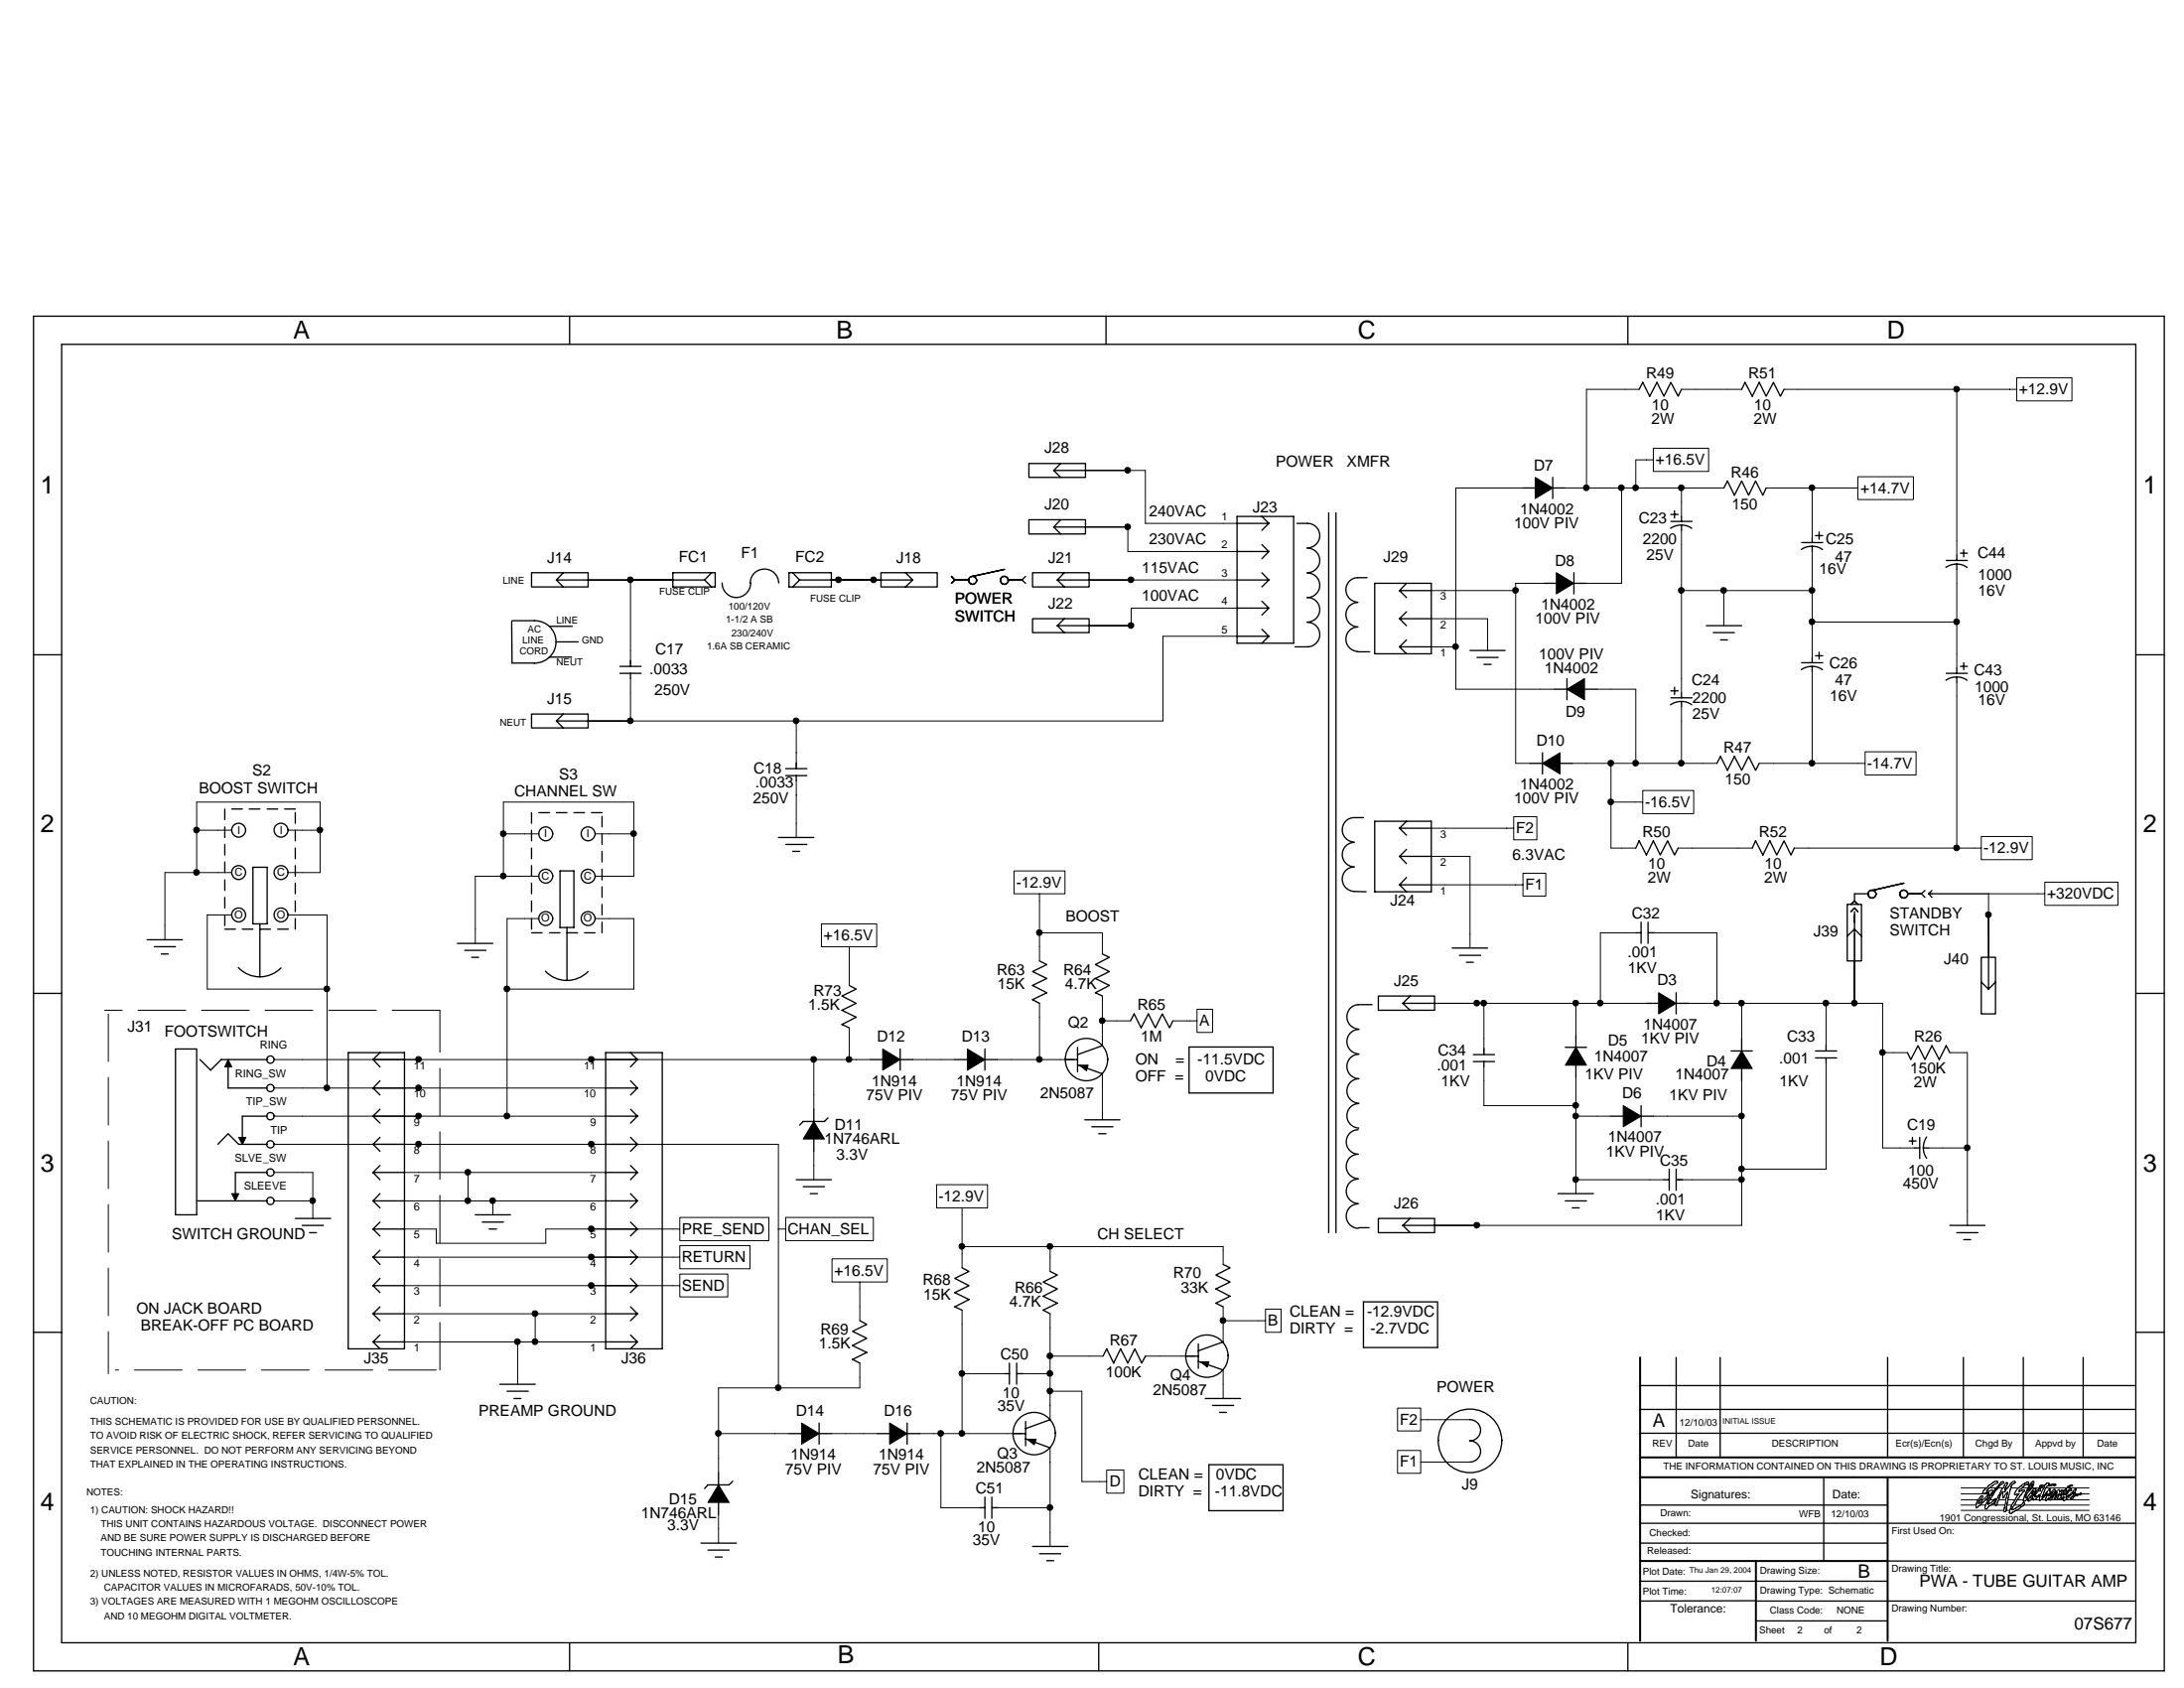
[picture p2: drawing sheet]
<svg xmlns="http://www.w3.org/2000/svg" width="279mm" height="216mm" viewBox="0 0 279 216" stroke-linecap="round" stroke-linejoin="round" font-family="sans-serif">
<g fill="none" stroke="#000" stroke-width=".13">
<path d="M209.7 49.8h-6.7v12.6M211.5 58.8h-2.2v3.6M211.5 57.3h7.1v3h-7.1zM215.1 49.8h7.7M228.2 49.8h29.8M250.3 49.8v21.2M258 48.3h7.1v3h-7.1zM75.2 74.2h10.9M80.7 74.2v10.8M106.4 74.2h6.3M138.9 67.4h5.4v3.1h14M138.9 60.2h7.6v6.7h11.8"/>
<path d="M139.3 74.2h19M158.3 77.8h-13.6v2.2h-5.4M183.1 79.1h7.2v4.1M183.1 75.5h10.8M194.8 62.4h-8.6v25.8h12.7M197.5 74.6h-3.6v23h1.8M200.3 62.4h20.2M207.4 62.4v12.2h-4.4M215.1 62.4v3.7M215.1 67.8v20.8M215.1 75.5h16.7M220.5 75.5v4.5"/>
<path d="M225.9 62.4h11.8M231.8 62.4v6.4M231.8 70.5v13.6M231.8 79.6h18.5M237.7 61h7.1v2.9h-7.1zM250.3 72.8v12.6M80.7 86.8v5.4M101.9 92.2v5.9M101.9 99.9v7.2M158.3 81.4h-9.5v10.8h-73.6M183.1 82.7h3.1M201.1 97.6h18.5"/>
<path d="M204.3 88.2h5v9.4M206.1 97.6v10.9h3.2M215.1 90.4v7.2M225.1 97.6h13.5M231.8 85.9v11.7M238.6 96.2h6.5v2.9h-6.5zM250.3 87.3v21.2M25.2 111.6v-9h15.8v9h-4.1M25.2 106.2h4.4M29.6 111.6h-8.5v8.6M29.6 117h-3.1v9.5h15.3M36.9 117h4.9v22.2"/>
<path d="M36.9 106.2h4.1M64.4 112.1v-9.5h16.7v9.5h-5M64.4 106.7h4.5M68.9 117.5h-4v25.3M68.9 112.1h-8.1v8.6M76.1 117.5h5v9h-16.2M76.1 106.7h5M105.1 118.2h7.1v2.9h-7.1zM129.7 111.4h6.5v2.9h-6.5zM133 114.3v8.6M133 119.3h8v2.7M183.1 109.5h5v11.8"/>
<path d="M183.1 113.2h11.7M183.1 105.9h10.5M193.6 104.5h3v2.9h-3zM194.8 111.7h3v2.9h-3zM206.1 102.6h4.1M209.3 119.3h-4.6v9M210.2 101.1h6.5v3h-6.5zM211 119.3h8.6v9M214.7 108.5h9.5M229.5 108.5h24M237.3 119.3v9M253.5 107h6.5v3h-6.5z"/>
<path d="M261.6 112.8h9.3v3h-9.3zM261.6 114.3h-7.2v8.1M35.1 139.2h42.4M35.1 135.5h76.3M104.1 135.5v6.4M108.6 121.1v4.9M108.6 131.5v4M116.8 135.5h5.3M127.6 135.5h9.8M133 128.3v7.2M141 127.4v3.2h3.6M141 130.6v3.1"/>
<path d="M141 137.3v5.9M150 130.6h3.1M153.1 129.1h2v3h-2zM183.5 128.3h27.1M189.8 128.3v6.3M189.8 136.5v4.9h11.8M201.6 128.3v4.1M201.6 137.8v14.9M216 128.3h24.8v18.5h4.1M222.8 128.3v4.5M222.8 138.2v18.5h-39.3M233.6 128.3v5.9"/>
<path d="M233.6 136v13.5h-10.8M240.8 134.6h3.2M249.4 134.6h2.3v22.1M35.1 153.6h4.9M35.1 150h4.9v5.8M35.1 142.8h42.4M35.1 146.4h64.5v31.1M51.7 153.6h25.8M51.7 150h25.8M51.7 157.2h4.1v1.8h14v-1.8h17.2M59.9 150v3.6M63 153.6v1.8"/>
<path d="M87 159.3h8.9v3h-8.9zM87 155.7h11.4v3h-11.4zM99.6 157.2h.9M100.5 155.7h11.2v3h-11.2zM104.1 147.2v3.7M119.8 151.5h6.5v3h-6.5zM123.1 154.5v7.7M123.1 159.4h33.4v2.3M134.3 159.4v3.2M201.6 142.8h4.5M201.6 150.9h11.3M211.5 142.8h11.3"/>
<path d="M214.7 150.9h8.1M246.7 146.8h5M51.7 171.6h25.8M51.7 168h25.8M51.7 164.4h35.3M51.7 160.8h35.3M66.2 171.6v5.5M68.5 168v3.6M87 163h6.1v2.9h-6.1zM106.4 161h7.1v3h-7.1zM110 164v4.9M110 174.3v3.2h-18.1v10.9"/>
<path d="M123.1 167.6v15.8M123.1 175.7h5.4M130.3 175.7h4M134.3 177.9h4.1v11.6h3.2M134.3 168v13.6M134.3 173.5h6.8M146.5 173.5h6.3M156.5 167.1v4.5M156.5 175.2v3.7M156.5 168.9h5.4M161.9 167.4h2v3h-2zM91.9 183.4h9"/>
<path d="M91.9 193.7v3.7M106.4 183.4h5.8M117.7 183.4h13M120.4 183.4v9.4h4.9M127.1 192.8h7.2M134.3 185.2v12.6M141.6 188h2.2v3h-2.2zM178.8 185.5h3v2.9h-3zM178.8 180.1h3v2.9h-3zM181.8 187h6.3M181.8 181.6h6.3M250.9 190.3h3.3"/>
<path d="M250.9 191.8h2.2M250.9 192.5h1.9M250.9 191.1h3.5M250.9 193.2h5.4M253.1 191.8l-.2 .4-.1 .6h.1l.4-.3M253.3 192.5h.7M253.4 191.8h.3M254 192.5l-.1 .4 .2 .2 .6-.6M254 191.8h.4M254.4 191.1l.1-.2-.8 .1a1.1 1.1 0 0 1 .6-.8l.5-.4a.64 .64 0 0 1 .7-.3v.2a2.66 2.66 0 0 0-1.4 1.1l.7-.2h.1v.3l-.4 .3-.3 .5-.9 .8M254.4 191.1l-1.3 1.2 .2-.3 .3-.4v-.3l-.2 .1-.3 .4M254.5 190.3h.9"/>
<path d="M254.6 191.8h.5M254.7 192.5h.5M255.3 191.8l-.2 .5-.4 .2M255.3 191.8h.1M255.4 190.3l-.8 1.1-.6 1.1M255.4 190.3l.4-.5a.35 .35 0 0 1 .5-.2l-.7 .7M255.5 192.5h1M255.6 190.3l-.4 .4-.8 1.3-.1 .5 1-.8v.1M255.6 190.3h.7M255.7 191.8h.9M256.6 190.3l.2-.5v-.2l-.3 .2-1.1 2.1a.55 .55 0 0 0-.1 .7l.2-.1v-.4l.6-1.2 .2-.1v.8l.1-.1 .2-.4 .3-.2-.5 1.9a.35 .35 0 0 0 .1 .6l.2-.3v-.6M256.6 190.3l-.2 .6 .8-1.1a.56 .56 0 0 1 .6-.3v.1a1.69 1.69 0 0 0-.7 1.4l-.4 1.5"/>
<path d="M256.6 190.3h.2M256.7 193.2h.4M256.7 192.5h.7M256.9 191.8h.9M257.2 190.3h1M257.7 192.5l-.3 .5v.1l1.1-.6M257.7 192.5h.8M258 193.2h9.3M258.1 191.8l.9-1.2h-.2l-.6 .2 .5-.5a.83 .83 0 0 1 .7-.4l.1-.4-.8 .4-.7 .6-.3 .6h.3l.3-.1v.1l-.3 .3-.1 .3a4.1 4.1 0 0 0-.8 1.8l.2 .1 1.6-1.1M258.1 191.8l-.4 .7M258.1 191.8h.7M258.2 191.1h.1"/>
<path d="M258.5 192.5l.3-.3 .2 .1-.1 .2M258.7 190.3h.7M258.9 192.5h8.4M259.3 191.8h.1M259.4 191.8l.1 .2 .3-.2M259.8 191.8l.3-.2v.2h.2M259.8 191.8h.3M259.9 189.8h.2l-.3 .5-.4 .4 .1-.3zM259.9 190.3h1.6M260.1 190.8l.1-.1-.3 .4zM260.3 191.8l.7-.6-.1 .6M260.3 191.8h.6"/>
<path d="M261.1 191.8h.6M261.5 190.3l-.4 .7-.4 .3-.4 .2 .1-.3 .3-.5h.3v-.2l-.4 .1-.4 .7-.5 .4v-.2l.2-.2a1.21 1.21 0 0 0 .5-.9 .57 .57 0 0 0-.5 .4l-.7 .8-.1-.1 .1-.4 .9-1 .1-.6h-.2a4.7 4.7 0 0 0-1.1 2.1v.4h.2l.4-.4-.1 .2M261.5 190.3l.1-.1-.1-.1-.4 .1-.2-.1 .1-.1h.3a.66 .66 0 0 0 .6-.3h.2v.2l.9-.1v.2h-.1h-.2h-.8l-.2 .4-.5 1.1 .3-.3 .7-.8 .1 .5-.2 .5 .6-.9h.2l.1 .3 .4-.3 .1 .1v.3l.3-.3h.1l-.3 .7a.76 .76 0 0 0 .4-.6l.3-.2h.1l-.5 .8 .3-.2 .2-.3a.43 .43 0 0 1 .6-.3v.2a.74 .74 0 0 0-.7 .7v.1M261.7 190.3h5.6M261.9 191.8h.3M262.4 191.8h1.6M262.7 190.8h.1v.1l-.4 .8a1.02 1.02 0 0 1 .3-.9zM263.5 191.1h.1M264.3 191.5h.1M264.3 191.8h3M264.5 190.2l.2-.2h.4l-.6 .3zM265.4 191.1l.9-.1v.1l-.6 .2a.51 .51 0 0 0-.5 .4l-.2 .1-.2-.2a.8 .8 0 0 0 .5-.8l-.8 .9-.4 .3-.1-.1v-.5l-.3 .3 .1-.3-.2 .2-.4 .2v-.3l.3-.5a1.05 1.05 0 0 0-.6 .8h-.1v-.1l.4-.8-.3 .1-.5 .9h-.2l-.1-.3-.4 .4v-.4l.3-.5-.1-.1-.8 .8-.2 .2v-.2"/>
<path d="M265.4 191.1l.2-.6-.1-.1-.4 .5-.8 .6M265.4 191.1v.1l.6-.1M266.3 191.1h1"/>
</g>
<g fill="none" stroke="#000" stroke-width=".17">
<path d="M4.3 40.4h272.6v173.3h-272.6zM7.9 44h265.3v166.1h-265.3zM72.9 40.4v3.6M131.6 59.3h7.3v1.8h-7.3zM135.7 59.3l-.9 .9M141.5 40.4v3.6M208.3 40.4v3.6M209.7 49.8l.5-.9 .8 1.8 1-1.8 .9 1.8 .9-1.8 .9 1.8 .4-.9M222.8 49.8l.4-.9 1 1.8 .9-1.8 .8 1.8 1-1.8 .9 1.8 .4-.9M65.5 79.4h2.9a2.71 2.71 0 0 1 2.7 2.7 2.71 2.71 0 0 1-2.7 2.7h-2.9v-5.3M68 73.3h7.2v1.8h-7.2zM71.2 74.2h4"/>
<path d="M71.2 74.2l.9 .9M72.1 73.3l-.9 .9M86.1 74.2h4M86.1 73.3h5.4v1.8h-5.4zM90.1 74.2l.9 .9M91 73.3l-.9 .9M92.4 74.6a1.82 1.82 0 0 0 1.8 1.8 1.82 1.82 0 0 0 1.8-1.8M96 74.6a1.82 1.82 0 0 1 1.8-1.8 1.82 1.82 0 0 1 1.8 1.8M100.9 73.3h5.5v1.8h-5.5zM101.4 73.3l.9 .9M102.3 74.2h4.1M102.3 74.2l-.9 .9"/>
<path d="M112.7 73.3h7.2v1.8h-7.2zM112.7 74.2h4.1M115.8 73.3l1 .9M116.8 74.2l-1 .9M121.7 73.7l.4 .5M122.1 74.2l-.4 .4M122.1 74.2h1.9M128.5 72.8l-4.1 .9M128.9 74.2h1.8M130.7 74.2l.5 .4M131.2 73.7l-.5 .5M131.6 66.5h7.3v1.8h-7.3z"/>
<path d="M132.1 73.3h7.2v1.8h-7.2zM132.1 79.1h7.2v1.8h-7.2zM134.8 60.2l.9 .9M134.8 60.2h4.1M134.8 67.4l.9 .9M134.8 67.4h4.1M135.3 74.2h4M135.3 74.2l.9 .9M135.7 66.5l-.9 .9M136.2 73.3l-.9 .9M136.2 79.1l-.9 .9M158.3 74.2h4"/>
<path d="M158.3 66.9h4M158.3 70.5h4M158.3 66.1h7.2v16.2h-7.2zM158.3 77.8h4M161.4 66.1l.9 .8M161.4 69.7l.9 .8M161.4 73.3l.9 .9M161.4 76.9l.9 .9M162.3 66.9l-.9 .9M162.3 70.5l-.9 1M162.3 74.2l-.9 .9M162.3 77.8l-.9 .9"/>
<path d="M165.9 66.9h1.4M167.2 73.3a1.57 1.57 0 0 1 1.6 1.6 1.57 1.57 0 0 1-1.6 1.5 1.57 1.57 0 0 1 1.6 1.6 1.57 1.57 0 0 1-1.6 1.6M167.2 66.9a1.57 1.57 0 0 1 1.6 1.6 1.57 1.57 0 0 1-1.6 1.6M167.2 70.1a1.57 1.57 0 0 1 1.6 1.6 1.57 1.57 0 0 1-1.6 1.6M167.2 79.6a1.57 1.57 0 0 1 1.6 1.6 1.57 1.57 0 0 1-1.6 1.5M170 65.6v92.1M170.9 65.6v92.1M173.7 73.9h1.2M173.7 77.1a1.57 1.57 0 0 0-1.5 1.5 1.57 1.57 0 0 0 1.5 1.6 1.57 1.57 0 0 0-1.5 1.6 1.57 1.57 0 0 0 1.5 1.5M173.7 73.9a1.57 1.57 0 0 0-1.5 1.6 1.57 1.57 0 0 0 1.5 1.5M175.9 74.6h7.2v9h-7.2zM179 79.1l.9 .9"/>
<path d="M179 79.1h4.1M179 75.5l.9 .9M179 75.5h4.1M179.9 78.2l-.9 .9M179.9 74.6l-.9 .9M194.8 62.4h1.6M197.5 74.6h1.6M198.6 61.1v2.7M198.6 62.4h1.7M201.4 73.3v2.7M201.4 74.6h1.6M213.7 67.6a2.38 2.38 0 0 1 2.7 0"/>
<path d="M213.8 65.8h.9M213.8 66.7h2.7M214.2 65.3v1M215.1 66.1v.6M215.1 67.2v.6M220.5 62.4l.5-.9 .9 1.8 .9-1.8 .9 1.8 .9-1.8 .9 1.8 .4-.9M230.4 70.3a2.38 2.38 0 0 1 2.7 0M230.5 69.4h2.7M231.8 68.8v.6M231.8 69.9v.6M232.3 68.5h.9M232.7 68v1"/>
<path d="M248.9 72.6a2.38 2.38 0 0 1 2.7 0M249 71.7h2.7M250.3 71v.7M250.3 72.1v.7M250.8 70.8h.9M251.2 70.3v.9M4.3 83.7h3.6M68 91.3h7.2v1.8h-7.2zM70.2 84h2.9M70.3 80.1h2.9M71.1 82.1h2.9M71.2 92.2l.9 .9"/>
<path d="M71.2 92.2h4M72.1 91.3l-.9 .9M79.3 86.1h2.7M79.3 85.2h2.7M80.7 84.5v.7M80.7 86.1v.7M100.5 99.2h2.7M100.5 98.3h2.7M101.9 97.6v.7M101.9 99.2v.7M135.3 80h4M135.3 80l.9 .9"/>
<path d="M158.3 81.4h4M161.4 80.5l.9 .9M162.3 81.4l-.9 .9M165.7 82.7h1.7M173.7 83.4h1.5M179 82.7h4.1M179 82.7l.9 .9M179.9 81.8l-.9 .9M188.1 83.2h4.4M188.9 84.1h2.8M189.8 85h1M195.7 97.6h1.6"/>
<path d="M197.3 96.3v2.7M198.9 88.2h1.6M199.6 97.6h1.5M200.5 86.8v2.7M202.7 88.2h1.6M213.7 90.1a2.38 2.38 0 0 1 2.7 0M213.8 88.4h.9M213.8 89.3h2.7M214.2 87.9v.9M215.1 88.6v.7M215.1 89.7v.7M218.3 80h4.5"/>
<path d="M219.2 80.9h2.7M219.6 97.6l.5-.9 .9 1.8 .9-1.8 .9 1.8 .9-1.8 .9 1.8 .5-.9M220.1 81.8h.9M230.4 85.7a2.38 2.38 0 0 1 2.7 0M230.5 84.8h2.7M231.8 84.1v.7M231.8 85.2v.7M232.3 83.9h.9M232.7 83.4v.9M248.9 87a2.38 2.38 0 0 1 2.7 0M249 86.1h2.7M250.3 85.4v.7"/>
<path d="M250.3 86.6v.7M250.8 85.2h.9M251.2 84.8v.9M273.2 83.7h3.7M28.8 103.5v1.3M28.8 105.8v1.3M28.8 108v1.4M28.8 110.3v1.3M28.8 112.5v1.4M28.8 114.8v1.3M28.8 117v1.4M28.8 118.8h1.3"/>
<path d="M29.6 103.5h1.4M31 118.8h1.4M31.9 103.5h1.3M32.4 110.9h1.8v7.3h-1.8zM33.2 118.8h1.4M33.2 118.2v6.7M34.2 103.5h1.3M35.5 118.8h1.4M36.4 103.5h1.4M37.8 103.9v1.4M37.8 106.2v1.3M37.8 108.5v1.3"/>
<path d="M37.8 110.7v1.4M37.8 113v1.3M37.8 115.2v1.4M37.8 117.5v1.3M68 119.3h1.4M68 103.9v1.4M68 106.2v1.3M68 108.5v1.3M68 110.7v1.4M68 113v1.3M68 115.2v1.4M68 117.5v1.3"/>
<path d="M68.9 103.9h1.4M70.3 119.3h1.3M71.2 103.9h1.3M71.6 111.4h1.8v7.2h-1.8zM72.5 119.3h1.4M72.5 118.6v6.8M73.4 103.9h1.4M74.8 119.3h1.3M75.7 103.9h1.3M77 104.4v1.4M77 106.7v1.3M77 108.9v1.4"/>
<path d="M77 111.2v1.3M77 113.4v1.4M77 115.7v1.3M77 118v1.3M99.6 107.1h4.5M100.5 108h2.7M101.4 108.9h.9M173.2 107.8a1.57 1.57 0 0 0-1.5 1.5 1.57 1.57 0 0 0 1.5 1.6 1.57 1.57 0 0 0-1.5 1.6 1.57 1.57 0 0 0 1.5 1.5l1.6 .1M174.4 104.6h-1.2a1.57 1.57 0 0 0-1.5 1.5 1.57 1.57 0 0 0 1.5 1.6M175.9 105h7.2v9.1h-7.2zM179 113.2l.9 .9M179 113.2h4.1"/>
<path d="M179 109.5l.9 1M179 109.5h4.1M179 105.9l.9 .9M179 105.9h4.1M179.9 112.2l-.9 1M179.9 108.6l-.9 .9M179.9 105l-.9 .9M209.3 108.5l.4-1 .9 1.9 .9-1.9 .9 1.9 .9-1.9 .9 1.9 .5-.9M209.3 119.3h.6M209.9 118v2.7M210.8 118v2.7M210.9 119.3h.7"/>
<path d="M224.2 108.5l.4-1 .9 1.9 .9-1.9 .9 1.9 .9-1.9 .9 1.9 .4-.9M236.3 115.7h1.8v7.2h-1.8zM236.3 119.7l1-.9 .8 .9M236.8 115.7l.5-.5 .4 .5-.4-.5zM237.3 116.1l-.5 .5 .5-.5 .4 .5zM237.3 116.6v6.3M239 114.3h-1.7v.9M243.6 113l-4.1 .9M244 114.3h1.8M245.8 114.3l.5 .5M246.3 113.9l-.5 .4M246.7 114.3h7.7"/>
<path d="M246.7 114.3l.5 .5M247.2 113.9l-.5 .4M4.3 127.1h3.6M18.8 120.2h4.5M19.7 121.1h2.8M20.6 122h.9M22.5 134.2h2.7v21.2h-2.7zM25.6 135.5l1.3 1.4 1.4-1.4h5.9M29.2 136.5v2.7h5M30.5 123.8a3.8 3.8 0 0 0 5.5 0M44.5 134.6h7.2v37.9h-7.2zM47.7 135.5h4"/>
<path d="M47.7 139.2h4M47.7 135.5l.9 1M47.7 139.2l.9 .9M48.6 134.6l-.9 .9M48.6 138.2l-.9 1M58.5 120.7h4.5M59.5 121.6h2.7M60.3 122.4h.9M69.8 124.2a3.8 3.8 0 0 0 5.4 .1M77.5 134.6h7.2v37.9h-7.2zM77.5 135.5h4M77.5 139.2h4"/>
<path d="M80.7 134.6l.8 .9M80.7 138.2l.8 1M81.5 135.5l-.8 1M81.5 139.2l-.8 .9M108.6 126l.9 .5-1.8 .9 1.8 .9-1.8 .9 1.8 .9-1.8 .9 .9 .5M111.4 135.5h1.5M115.2 135.5h1.6M115.2 134.2v2.7M122.1 135.5h1.7M126 134.2v2.7M126 135.5h1.6M133 122.9l.9 .5-1.8 .9 1.8 .9-1.8 .8 1.8 1-1.8 .9 .9 .4"/>
<path d="M136.3 135.5h1.6M137.9 134v3.1M137.9 136.2l3.1 1.1M141 122l.9 .4-1.8 1 1.8 .9-1.8 .9 1.8 .8-1.8 1 .9 .4M141 133.7l-3.1 1.2M144.6 130.6l.5-.9 .9 1.8 .9-1.8 .9 1.8 .9-1.8 .9 1.8 .4-.9M152.1 133.9h10.8v5.9h-10.8zM173.7 128.5h1.8M173.8 134.8a1.57 1.57 0 0 0-1.5 1.6 1.57 1.57 0 0 0 1.5 1.6 1.57 1.57 0 0 0-1.5 1.5 1.57 1.57 0 0 0 1.5 1.6M173.8 131.7a1.57 1.57 0 0 0-1.5 1.5 1.57 1.57 0 0 0 1.5 1.6M173.8 128.5a1.57 1.57 0 0 0-1.5 1.6 1.57 1.57 0 0 0 1.5 1.5M176.3 127.4h7.2v1.8h-7.2z"/>
<path d="M179.5 128.3h4M179.5 128.3l.9 .9M180.4 127.4l-.9 .9M185.8 121.3h4.5M186.7 122.2h2.7M187.6 123.1h.9M188.5 135.8h2.7M188.5 134.9h2.7M189.8 134.1v.7M189.8 135.8v.7M200.3 134h2.7M201.6 132.4v1.6"/>
<path d="M201.6 136.2v1.6M210.6 128.3h1.6M214.4 127v2.7M214.4 128.3h1.6M221.5 134.4h2.7M222.8 132.8v1.6M222.8 136.7v1.5M232.3 135.3h2.7M232.3 134.4h2.7M233.6 133.7v.7M233.6 135.3v.7M244 134.6l.4 .9 1-1.8 .9 1.8 .9-1.8 .9 1.8 .9-1.8 .4 .9"/>
<path d="M253.5 122.4h1.8v7.3h-1.8zM253.5 125.6l.9 .9M254.4 122.4v4.1M255.3 125.6l-.9 .9M273.2 127.1h3.7M25.2 153.6h9M27.9 146.4l1.3-1.4 1.3 1.4h3.7M34.2 142.8h-3.2v2.7M34.2 150h-4.1v2.7M37.8 155.8h4.5M38.7 156.7h2.7M39.6 157.7h.9"/>
<path d="M47.7 157.2h4M47.7 142.8h4M47.7 150h4M47.7 146.4h4M47.7 153.6h4M47.7 150l.9 .9M47.7 146.4l.9 .8M47.7 157.2l.9 .9M47.7 153.6l.9 .9M47.7 142.8l.9 .9M48.6 149.1l-.9 .9M48.6 145.5l-.9 .9"/>
<path d="M48.6 159.9l-.9 .9M48.6 156.3l-.9 .9M48.6 152.7l-.9 .9M48.6 141.9l-.9 .9M60.8 155.4h4.5M61.7 156.3h2.7M62.6 157.2h.9M77.5 157.2h4M77.5 142.8h4M77.5 150h4M77.5 146.4h4M77.5 153.6h4"/>
<path d="M80.7 149.1l.8 .9M80.7 145.5l.8 .9M80.7 159.9l.8 .9M80.7 156.3l.8 .9M80.7 152.7l.8 .9M80.7 141.9l.8 .9M81.5 150l-.8 .9M81.5 146.4l-.8 .8M81.5 157.2l-.8 .9M81.5 153.6l-.8 .9M81.5 142.8l-.8 .9M101.9 150.9h4.5"/>
<path d="M102.8 151.8h2.7M103.6 152.7h1M104.1 141.9v1.5M104.1 145.7v1.5M105.9 143l-.4 .4h-2.7l-.5 .5M138.8 143.2h4.5M139.7 144.1h2.7M140.6 145h.9M173.8 154a1.57 1.57 0 0 0-1.6 1.5 1.57 1.57 0 0 0 1.6 1.6M173.8 144.5a1.57 1.57 0 0 0-1.6 1.6 1.57 1.57 0 0 0 1.6 1.5 1.57 1.57 0 0 0-1.6 1.6 1.57 1.57 0 0 0 1.6 1.6M173.8 150.8a1.57 1.57 0 0 0-1.6 1.6 1.57 1.57 0 0 0 1.6 1.5M173.8 157h1.3"/>
<path d="M173.8 141.2a1.57 1.57 0 0 0-1.5 1.5 1.57 1.57 0 0 0 1.5 1.6M176.3 155.8h7.2v1.9h-7.2zM179.5 156.7h4M179.5 156.7l.9 1M180.4 155.8l-.9 .9M199.3 152.7h4.5M200.3 153.6h2.7M201.1 154.5h.9M206.1 142.8h1.6M209.9 141.4v2.7M209.9 142.8h1.6M212.9 150.9h.6"/>
<path d="M213.5 149.5v2.7M214.4 149.5v2.7M214.5 150.9h.7M244.2 145.9h.9M244.7 145.5v.9M244.9 146.8h.7M245.6 145.5v2.7M246 146.8h.7M246.5 145.4a2.38 2.38 0 0 0 0 2.7M249.4 156.7h4.5M250.3 157.7h2.7M251.2 158.6h.9"/>
<path d="M4.3 170.4h3.6M47.7 171.6h4M47.7 168h4M47.7 164.4h4M47.7 160.8h4M47.7 171.6l.9 .9M47.7 168l.9 .9M47.7 164.4l.9 .9M47.7 160.8l.9 .9M48.6 170.7l-.9 .9M48.6 167.1l-.9 .9M48.6 163.5l-.9 .9"/>
<path d="M63.9 177.1h4.6M64.9 177.9h2.7M65.8 178.9h.8M77.5 171.6h4M77.5 168h4M77.5 164.4h4M77.5 160.8h4M80.7 170.7l.8 .9M80.7 167.1l.8 .9M80.7 163.5l.8 .9M81.5 171.6l-.8 .9M81.5 168l-.8 .9"/>
<path d="M81.5 164.4l-.8 .9M81.5 160.8l-.8 .9M110 168.9l.9 .5-1.8 .9 1.8 .9-1.8 .9 1.8 .9-1.8 .9 .9 .4M123.1 162.2l.9 .4-1.9 .9 1.9 .9-1.9 .9 1.9 .9-1.9 .9 1 .5M128.5 175.7h.6M129.1 174.3v2.8M130.1 174.3v2.8M130.1 175.7h.7M134.3 162.6l1 .5-1.9 .9 1.9 .9-1.9 .9 1.9 .9-1.9 .9 .9 .4M141.1 173.5l.5-1 .9 1.8 .9-1.8 .9 1.8 .9-1.8 .9 1.8 .4-.8M151.8 173.5h1.5M153.3 171.9v3.1"/>
<path d="M153.3 174.1l3.2 1.1M154.2 178.9h4.5M155.1 179.8h2.7M156.5 161.7l.9 .5-1.9 .9 1.9 .9-1.9 .9 1.9 .9-1.9 .9 1 .4M156.5 171.6l-3.2 1.2M183.9 166.5h-9.5v5.9h9.5v-5.8M209.8 177.2h63.3M214.4 173.6v12.8M220.1 173.6v12.8M241.5 173.6v12.8M251.2 173.6v12.8M258.8 173.6v12.8"/>
<path d="M266.5 173.6v12.8M273.2 170.4h3.7M89.7 197.4h4.5M90.6 198.3h2.7M91.5 199.2h.9M91.9 188.4v1.5M91.9 192.2v1.5M93.7 189.5l-.4 .4h-2.7l-.5 .5M100.9 183.4h1.6M104.8 182v2.7M104.8 183.4h1.6M112.2 183.4h1.6"/>
<path d="M116.1 183.4h1.6M116.1 182v2.7M125.3 192.8h.7M126 191.5v2.7M126.9 191.5v2.7M126.9 192.8h.7M129.6 183.4h1.6M131.2 181.8v3.1M131.2 184l3.1 1.2M132.1 197.8h4.5M133 198.7h2.7M133.9 199.6h.9"/>
<path d="M134.3 181.6l-3.1 1.1M156 180.7h.9M164.1 187.3h-9.4v5.9h9.4v-5.8M188 181.6a1.36 1.36 0 0 1 1.4 1.3 1.36 1.36 0 0 1-1.4 1.4 1.36 1.36 0 0 1 1.4 1.3 1.36 1.36 0 0 1-1.4 1.4M209.8 197.4h31.7M209.8 194.8h63.3M209.8 192.5h31.7M209.8 183.3h63.3M209.8 180.3h63.3M233.3 188.9v10.8M241.5 199.7h31.6M72.9 210.1v3.6"/>
<path d="M140.6 210.1v3.6M208.3 210.1v3.6M209.8 202.2h14.8M224.6 204.7l-14.8 .1M224.6 207.3h16.9M224.6 202.2h16.9M224.6 204.8h48.5"/>
<circle cx="124.4" cy="74.2" r=".51"/>
<circle cx="128.5" cy="74.2" r=".51"/>
<circle cx="30.5" cy="111.6" r=".89"/>
<circle cx="30.5" cy="106.2" r=".89"/>
<circle cx="30.5" cy="117" r=".89"/>
<circle cx="36" cy="111.6" r=".89"/>
<circle cx="36" cy="106.2" r=".89"/>
<circle cx="36" cy="117" r=".89"/>
<circle cx="69.8" cy="106.6" r=".89"/>
<circle cx="69.8" cy="117.5" r=".89"/>
<circle cx="69.8" cy="112.1" r=".89"/>
<circle cx="75.2" cy="106.6" r=".89"/>
<circle cx="75.2" cy="117.5" r=".89"/>
<circle cx="75.2" cy="112.1" r=".89"/>
<circle cx="239.5" cy="114.3" r=".51"/>
<circle cx="243.6" cy="114.3" r=".51"/>
<circle cx="34.6" cy="139.2" r=".47"/>
<circle cx="34.6" cy="135.5" r=".47"/>
<circle cx="139" cy="135.5" r="2.72"/>
<circle cx="34.6" cy="150" r=".47"/>
<circle cx="34.6" cy="142.8" r=".47"/>
<circle cx="34.6" cy="153.6" r=".47"/>
<circle cx="34.6" cy="146.4" r=".47"/>
<circle cx="154.4" cy="173.4" r="2.72"/>
<circle cx="132.3" cy="183.4" r="2.72"/>
<circle cx="188.1" cy="184.3" r="4.1"/>
</g>
<path d="M209.8 173.6v36.3M209.8 199.7h31.7M209.8 188.9h63.3M209.8 186.4h63.3M224.6 199.7v10.2M241.5 188.9v21" fill="none" stroke="#000" stroke-width=".25"/>
<g fill="#000" stroke="#000" stroke-width=".13">
<path d="M196.4 61.1l2.2 1.3-2.2 1.4zM199.1 73.3l2.3 1.3-2.3 1.4zM197.3 97.6l2.3-1.3v2.7zM200.5 88.2l2.2-1.4v2.7zM29.2 135.5l.4 1h-.8zM112.9 134.2l2.3 1.3-2.3 1.4zM123.8 134.2l2.2 1.3-2.2 1.4zM138.1 136.2h1.1l-.2 .8zM201.6 134l1.4 2.2h-2.7zM212.2 127l2.2 1.3-2.2 1.4zM222.8 134.4l1.4 2.3h-2.7zM29.6 152.7h.9l-.4 .9z"/>
<path d="M30.5 145.5h1l-.5 .9zM104.1 143.4l1.4 2.3h-2.7zM207.7 141.4l2.2 1.4-2.2 1.3zM153.6 174.2h1.1l-.3 .7zM91.9 189.9l1.4 2.3h-2.7zM102.5 182l2.3 1.4-2.3 1.3zM113.8 182l2.3 1.4-2.3 1.3zM131.4 184.1h1.2l-.3 .7z"/>
<circle cx="250.3" cy="49.8" r=".37"/>
<circle cx="80.6" cy="74.2" r=".37"/>
<circle cx="107.3" cy="74.2" r=".37"/>
<circle cx="111.7" cy="74.2" r=".37"/>
<circle cx="144.3" cy="67.4" r=".37"/>
<circle cx="144.3" cy="60.1" r=".37"/>
<circle cx="144.7" cy="80" r=".37"/>
<circle cx="144.7" cy="74.2" r=".37"/>
<circle cx="193.9" cy="75.5" r=".37"/>
<circle cx="202.9" cy="62.4" r=".37"/>
<circle cx="207.4" cy="62.4" r=".37"/>
<circle cx="209.2" cy="62.4" r=".37"/>
<circle cx="215.1" cy="75.5" r=".37"/>
<circle cx="215.1" cy="62.4" r=".37"/>
<circle cx="220.5" cy="75.5" r=".37"/>
<circle cx="231.8" cy="79.5" r=".37"/>
<circle cx="231.8" cy="75.5" r=".37"/>
<circle cx="231.8" cy="62.4" r=".37"/>
<circle cx="250.3" cy="79.5" r=".37"/>
<circle cx="80.6" cy="92.2" r=".37"/>
<circle cx="101.8" cy="92.2" r=".37"/>
<circle cx="186.2" cy="82.7" r=".37"/>
<circle cx="206.1" cy="97.6" r=".37"/>
<circle cx="209.2" cy="97.6" r=".37"/>
<circle cx="215.1" cy="97.6" r=".37"/>
<circle cx="231.8" cy="97.6" r=".37"/>
<circle cx="25.1" cy="111.6" r=".37"/>
<circle cx="25.1" cy="106.2" r=".37"/>
<circle cx="40.9" cy="106.2" r=".37"/>
<circle cx="64.4" cy="106.6" r=".37"/>
<circle cx="64.4" cy="112" r=".37"/>
<circle cx="81.1" cy="106.6" r=".37"/>
<circle cx="133" cy="119.3" r=".37"/>
<circle cx="206.1" cy="102.6" r=".37"/>
<circle cx="250.3" cy="108.4" r=".37"/>
<circle cx="254.4" cy="117" r=".37"/>
<circle cx="41.8" cy="139.1" r=".37"/>
<circle cx="41.8" cy="126.5" r=".37"/>
<circle cx="53.5" cy="139.1" r=".37"/>
<circle cx="53.5" cy="135.5" r=".37"/>
<circle cx="64.8" cy="126.5" r=".37"/>
<circle cx="75.6" cy="135.5" r=".37"/>
<circle cx="104.1" cy="135.5" r=".37"/>
<circle cx="108.6" cy="135.5" r=".37"/>
<circle cx="133" cy="135.5" r=".37"/>
<circle cx="141" cy="130.5" r=".37"/>
<circle cx="188.9" cy="128.3" r=".37"/>
<circle cx="189.8" cy="128.3" r=".37"/>
<circle cx="201.6" cy="128.3" r=".37"/>
<circle cx="204.7" cy="128.3" r=".37"/>
<circle cx="219.6" cy="128.3" r=".37"/>
<circle cx="222.8" cy="128.3" r=".37"/>
<circle cx="233.6" cy="128.3" r=".37"/>
<circle cx="237.2" cy="128.3" r=".37"/>
<circle cx="240.8" cy="134.6" r=".37"/>
<circle cx="40" cy="153.6" r=".37"/>
<circle cx="53.5" cy="146.3" r=".37"/>
<circle cx="53.5" cy="142.7" r=".37"/>
<circle cx="59.8" cy="149.9" r=".37"/>
<circle cx="59.8" cy="153.6" r=".37"/>
<circle cx="63" cy="153.6" r=".37"/>
<circle cx="64.8" cy="142.7" r=".37"/>
<circle cx="75.6" cy="146.3" r=".37"/>
<circle cx="75.6" cy="157.2" r=".37"/>
<circle cx="123" cy="159.4" r=".37"/>
<circle cx="134.3" cy="159.4" r=".37"/>
<circle cx="188.9" cy="156.7" r=".37"/>
<circle cx="201.6" cy="141.4" r=".37"/>
<circle cx="201.6" cy="150.9" r=".37"/>
<circle cx="201.6" cy="142.7" r=".37"/>
<circle cx="222.8" cy="150.9" r=".37"/>
<circle cx="222.8" cy="149.5" r=".37"/>
<circle cx="222.8" cy="142.7" r=".37"/>
<circle cx="251.7" cy="146.8" r=".37"/>
<circle cx="66.2" cy="171.6" r=".37"/>
<circle cx="68.4" cy="168" r=".37"/>
<circle cx="68.4" cy="171.6" r=".37"/>
<circle cx="75.6" cy="164.4" r=".37"/>
<circle cx="75.6" cy="160.8" r=".37"/>
<circle cx="99.6" cy="177.5" r=".37"/>
<circle cx="123" cy="175.7" r=".37"/>
<circle cx="134.3" cy="175.7" r=".37"/>
<circle cx="134.3" cy="177.9" r=".37"/>
<circle cx="134.3" cy="173.4" r=".37"/>
<circle cx="156.4" cy="168.9" r=".37"/>
<circle cx="91.9" cy="183.3" r=".37"/>
<circle cx="120.3" cy="183.3" r=".37"/>
<circle cx="123" cy="183.3" r=".37"/>
<circle cx="134.3" cy="192.8" r=".37"/>
</g>
<path d="M13.9 129.7v46M56.3 129.2h-42.9M55.8 175.2h-41.1M56.3 175.2v-46" fill="none" stroke="#000" stroke-width=".13" stroke-dasharray="6.1 2"/>
<g font-size="3.2">
<text x="37.5" y="43.3">A</text>
<text x="107" y="43.3">B</text>
<text x="173.7" y="43.3">C</text>
<text x="241.4" y="43.3">D</text>
<text x="5.2" y="63.2">1</text>
<text x="274.2" y="63.2">1</text>
<text x="5.2" y="106.5">2</text>
<text x="274.2" y="106.5">2</text>
<text x="5.2" y="149.8">3</text>
<text x="274.2" y="149.8">3</text>
<text x="5.2" y="193.1">4</text>
<text x="274.2" y="193.1">4</text>
<text x="37.5" y="213">A</text>
<text x="107.2" y="212.8">B</text>
<text x="173.7" y="213">C</text>
<text x="240.5" y="213">D</text>
</g>
<g font-size="2.4">
<text x="211.4" y="182.6">A</text>
<text x="237.7" y="201.8">B</text>
</g>
<g font-size="2.2">
<text x="245.5" y="203">PWA - TUBE GUITAR AMP</text>
<text x="265.4" y="208.4">07S677</text>
</g>
<g font-size="2">
<text x="210.6" y="48.4">R49</text>
<text x="211.3" y="52.5">10</text>
<text x="223.7" y="48.4">R51</text>
<text x="224.4" y="52.5">10</text>
<text x="258.3" y="50.5">+12.9V</text>
<text x="133.6" y="58">J28</text>
<text x="163.2" y="59.7">POWER</text>
<text x="172.3" y="59.7">XMFR</text>
<text x="211.3" y="54.3">2W</text>
<text x="211.8" y="59.5">+16.5V</text>
<text x="224.3" y="54.3">2W</text>
<text x="133.6" y="65.2">J20</text>
<text x="160.2" y="65.6">J23</text>
<text x="194.5" y="65.8">1N4002</text>
<text x="196.2" y="60.2">D7</text>
<text x="221.4" y="61.1">R46</text>
<text x="221.5" y="65.1">150</text>
<text x="238" y="63.1">+14.7V</text>
<text x="70" y="72">J14</text>
<text x="86.8" y="71.9">FC1</text>
<text x="94.8" y="71.4">F1</text>
<text x="101.7" y="71.9">FC2</text>
<text x="114.7" y="72">J18</text>
<text x="134.1" y="72">J21</text>
<text x="147" y="69.7">230VAC</text>
<text x="147" y="66">240VAC</text>
<text x="177" y="71.9">J29</text>
<text x="193.7" y="67.6">100V PIV</text>
<text x="209.6" y="66.9">C23</text>
<text x="210.2" y="69.7">2200</text>
<text x="210.6" y="71.7">25V</text>
<text x="233.6" y="69.7">C25</text>
<text x="234.8" y="71.9">47</text>
<text x="253" y="71.4">C44</text>
<text x="122.1" y="77.3">POWER</text>
<text x="134.1" y="77.8">J22</text>
<text x="146.1" y="73.3">115VAC</text>
<text x="146.1" y="76.8">100VAC</text>
<text x="197.2" y="78">1N4002</text>
<text x="198.9" y="72.4">D8</text>
<text x="232.7" y="73.5">16V</text>
<text x="253" y="74.1">1000</text>
<text x="253" y="76.2">16V</text>
<text x="83.8" y="83.7">C17</text>
<text x="122.1" y="79.5">SWITCH</text>
<text x="196.4" y="79.8">100V PIV</text>
<text x="83.1" y="86.2">.0033</text>
<text x="83.7" y="88.9">250V</text>
<text x="196.9" y="84.3">100V PIV</text>
<text x="197.6" y="86.1">1N4002</text>
<text x="216.4" y="87.7">C24</text>
<text x="216.5" y="89.9">2200</text>
<text x="234" y="85.4">C26</text>
<text x="234.1" y="89.7">16V</text>
<text x="234.8" y="87.7">47</text>
<text x="252.5" y="86.3">C43</text>
<text x="252.6" y="88.6">1000</text>
<text x="70" y="90">J15</text>
<text x="196.6" y="95.3">D10</text>
<text x="200.3" y="91.8">D9</text>
<text x="216.5" y="92">25V</text>
<text x="253" y="90.2">16V</text>
<text x="25.5" y="101.4">BOOST SWITCH</text>
<text x="32.3" y="99.2">S2</text>
<text x="65.8" y="101.9">CHANNEL SW</text>
<text x="71.5" y="99.7">S3</text>
<text x="96.4" y="99">C18</text>
<text x="96.6" y="100.8">.0033</text>
<text x="194.5" y="101">1N4002</text>
<text x="220.5" y="96.3">R47</text>
<text x="220.7" y="100.3">150</text>
<text x="238.9" y="98.3">-14.7V</text>
<text x="96.3" y="102.8">250V</text>
<text x="193.7" y="102.8">100V PIV</text>
<text x="193.9" y="106.6">F2</text>
<text x="210.1" y="107.1">R50</text>
<text x="210.5" y="103.3">-16.5V</text>
<text x="225" y="107.1">R52</text>
<text x="130" y="113.5">-12.9V</text>
<text x="193.5" y="110">6.3VAC</text>
<text x="195.1" y="113.8">F1</text>
<text x="210.8" y="113">2W</text>
<text x="210.8" y="111.1">10</text>
<text x="225.7" y="113">2W</text>
<text x="225.7" y="111.1">10</text>
<text x="253.8" y="109.1">-12.9V</text>
<text x="136.3" y="117.9">BOOST</text>
<text x="177.9" y="115.8">J24</text>
<text x="208.8" y="117.5">C32</text>
<text x="232" y="119.7">J39</text>
<text x="241.7" y="117.4">STANDBY</text>
<text x="241.7" y="119.6">SWITCH</text>
<text x="261.9" y="115">+320VDC</text>
<text x="105.4" y="120.3">+16.5V</text>
<text x="127.5" y="124.7">R63</text>
<text x="136" y="124.7">R64</text>
<text x="208.2" y="122.4">.001</text>
<text x="208.3" y="124.5">1KV</text>
<text x="248.7" y="123.3">J40</text>
<text x="16.3" y="131.9">J31</text>
<text x="103.4" y="129.2">1.5K</text>
<text x="104.1" y="127.4">R73</text>
<text x="127.6" y="126.5">15K</text>
<text x="136.2" y="126.5">4.7K</text>
<text x="136.6" y="131.5">Q2</text>
<text x="145.5" y="129.2">R65</text>
<text x="153.4" y="131.2">A</text>
<text x="178.3" y="126.1">J25</text>
<text x="210.2" y="131.7">1N4007</text>
<text x="212" y="126">D3</text>
<text x="21.1" y="132.6">FOOTSWITCH</text>
<text x="112.2" y="133.3">D12</text>
<text x="123" y="133.3">D13</text>
<text x="145.3" y="136.1">ON</text>
<text x="145.9" y="133.3">1M</text>
<text x="150.4" y="136.1">=</text>
<text x="153.2" y="136.1">-11.5VDC</text>
<text x="183.8" y="136.9">.001</text>
<text x="184" y="135.1">C34</text>
<text x="203.9" y="135.7">1N4007</text>
<text x="205.7" y="133.7">D5</text>
<text x="209.9" y="133.5">1KV PIV</text>
<text x="218.3" y="136.4">D4</text>
<text x="227.6" y="136">.001</text>
<text x="228.6" y="133.3">C33</text>
<text x="244.4" y="137.3">150K</text>
<text x="244.9" y="133.3">R26</text>
<text x="110.8" y="140.7">75V PIV</text>
<text x="111.5" y="138.9">1N914</text>
<text x="121.6" y="140.7">75V PIV</text>
<text x="122.4" y="138.9">1N914</text>
<text x="133.1" y="140.5">2N5087</text>
<text x="145.3" y="138.3">OFF =</text>
<text x="154.2" y="138.3">0VDC</text>
<text x="184.3" y="138.9">1KV</text>
<text x="202.7" y="138">1KV PIV</text>
<text x="207.5" y="140.5">D6</text>
<text x="213.5" y="140.7">1KV PIV</text>
<text x="214.3" y="138">1N4007</text>
<text x="227.6" y="138.9">1KV</text>
<text x="244.8" y="139.1">2W</text>
<text x="105.5" y="146.4">1N746ARL</text>
<text x="106.8" y="144.5">D11</text>
<text x="107" y="148.4">3.3V</text>
<text x="205.5" y="147.9">1KV PIV</text>
<text x="205.7" y="146.1">1N4007</text>
<text x="212.4" y="149.1">C35</text>
<text x="244" y="144.5">C19</text>
<text x="120.1" y="153.7">-12.9V</text>
<text x="178.3" y="154.5">J26</text>
<text x="211.8" y="154">.001</text>
<text x="243.4" y="152">450V</text>
<text x="244.1" y="150.4">100</text>
<text x="22" y="158.6">SWITCH GROUND</text>
<text x="87.2" y="161.5">RETURN</text>
<text x="87.2" y="157.9">PRE_SEND</text>
<text x="100.8" y="157.9">CHAN_SEL</text>
<text x="140.4" y="158.5">CH SELECT</text>
<text x="211.9" y="156.1">1KV</text>
<text x="17.5" y="168">ON JACK BOARD</text>
<text x="87.2" y="165.1">SEND</text>
<text x="106.7" y="163.2">+16.5V</text>
<text x="118" y="164.4">R68</text>
<text x="118.1" y="166.2">15K</text>
<text x="129.1" y="167.1">4.7K</text>
<text x="129.8" y="165.3">R66</text>
<text x="150.1" y="163.5">R70</text>
<text x="151.1" y="165.3">33K</text>
<text x="18" y="170.2">BREAK-OFF PC BOARD</text>
<text x="104.7" y="172.5">1.5K</text>
<text x="105" y="170.7">R69</text>
<text x="128" y="173.9">C50</text>
<text x="142" y="172.1">R67</text>
<text x="162.2" y="169.6">B</text>
<text x="165" y="168.4">CLEAN =</text>
<text x="165" y="170.6">DIRTY =</text>
<text x="174.9" y="168.4">-12.9VDC</text>
<text x="175.3" y="170.6">-2.7VDC</text>
<text x="46.5" y="174.3">J35</text>
<text x="79.5" y="174.3">J36</text>
<text x="128.2" y="178.8">10</text>
<text x="141.5" y="176.1">100K</text>
<text x="147.5" y="178.4">2N5087</text>
<text x="149.7" y="176.6">Q4</text>
<text x="183.8" y="178">POWER</text>
<text x="61.2" y="181.1">PREAMP GROUND</text>
<text x="101.8" y="181.1">D14</text>
<text x="113.1" y="181.1">D16</text>
<text x="127.6" y="180.4">35V</text>
<text x="179.1" y="182.2">F2</text>
<text x="100.4" y="188.6">75V PIV</text>
<text x="101.1" y="186.7">1N914</text>
<text x="111.7" y="188.6">75V PIV</text>
<text x="112.4" y="186.7">1N914</text>
<text x="124.8" y="191">C51</text>
<text x="124.9" y="188.3">2N5087</text>
<text x="127.6" y="186.5">Q3</text>
<text x="142" y="190.2">D</text>
<text x="145.6" y="189.2">CLEAN =</text>
<text x="145.6" y="191.4">DIRTY =</text>
<text x="155.4" y="191.4">-11.8VDC</text>
<text x="155.6" y="189.2">0VDC</text>
<text x="179.1" y="187.6">F1</text>
<text x="187" y="190.6">J9</text>
<text x="82" y="194.2">1N746ARL</text>
<text x="85.4" y="195.8">3.3V</text>
<text x="85.6" y="192.4">D15</text>
<text x="124.4" y="197.6">35V</text>
<text x="125.1" y="196">10</text>
</g>
<g font-size="1.5">
<text x="216.3" y="191.7">Signatures:</text>
<text x="234.4" y="191.7">Date:</text>
<text x="213.7" y="206.2">Tolerance:</text>
</g>
<g font-size="1.4">
<text x="156.3" y="66.6">1</text>
<text x="156.3" y="70.2">2</text>
<text x="156.3" y="73.8">3</text>
<text x="156.3" y="77.4">4</text>
<text x="184.2" y="76.8">3</text>
<text x="156.3" y="81">5</text>
<text x="184.2" y="84">1</text>
<text x="184.2" y="80.4">2</text>
<text x="30.4" y="106.7">I</text>
<text x="35.8" y="106.7">I</text>
<text x="69.6" y="107.1">I</text>
<text x="75" y="107.1">I</text>
<text x="184.2" y="107.2">3</text>
<text x="30" y="112.1">C</text>
<text x="35.4" y="112.1">C</text>
<text x="69.3" y="112.5">C</text>
<text x="74.7" y="112.5">C</text>
<text x="184.2" y="110.8">2</text>
<text x="30" y="117.4">O</text>
<text x="35.4" y="117.4">O</text>
<text x="69.2" y="117.9">O</text>
<text x="74.6" y="117.9">O</text>
<text x="184.2" y="114.4">1</text>
<text x="30.1" y="137.8">RING_SW</text>
<text x="33.2" y="134.2">RING</text>
<text x="52.9" y="136.8">11</text>
<text x="74.7" y="136.8">11</text>
<text x="31.5" y="141.4">TIP_SW</text>
<text x="52.9" y="144">9</text>
<text x="52.9" y="140.4">10</text>
<text x="74.7" y="140.4">10</text>
<text x="75.5" y="144">9</text>
<text x="30" y="148.6">SLVE_SW</text>
<text x="34.6" y="145">TIP</text>
<text x="52.9" y="147.6">8</text>
<text x="75.5" y="147.6">8</text>
<text x="31.2" y="152.2">SLEEVE</text>
<text x="52.9" y="154.8">6</text>
<text x="52.9" y="151.2">7</text>
<text x="75.5" y="154.8">6</text>
<text x="75.5" y="151.2">7</text>
<text x="52.9" y="158.4">5</text>
<text x="75.5" y="158.4">5</text>
<text x="52.9" y="165.7">3</text>
<text x="52.9" y="162.1">4</text>
<text x="75.5" y="165.7">3</text>
<text x="75.5" y="162.1">4</text>
<text x="52.9" y="172.9">1</text>
<text x="52.9" y="169.3">2</text>
<text x="75.5" y="172.9">1</text>
<text x="75.5" y="169.3">2</text>
</g>
<g font-size="1.3">
<text x="64.3" y="74.6">LINE</text>
<text x="84.3" y="76.1">FUSE CLIP</text>
<text x="93.2" y="78">100/120V</text>
<text x="103.6" y="77">FUSE CLIP</text>
<text x="66.5" y="83.7">CORD</text>
<text x="66.8" y="82.4">LINE</text>
<text x="67.5" y="81">AC</text>
<text x="71.2" y="79.7">LINE</text>
<text x="74.4" y="82.3">GND</text>
<text x="90.4" y="83.1">1.6A SB CERAMIC</text>
<text x="92.9" y="79.6">1-1/2 A SB</text>
<text x="93.6" y="81.4">230/240V</text>
<text x="71.2" y="85.1">NEUT</text>
<text x="63.9" y="92.8">NEUT</text>
<text x="11.5" y="179.6">CAUTION:</text>
<text x="11.5" y="185.9">SERVICE PERSONNEL. DO NOT PERFORM ANY SERVICING BEYOND</text>
<text x="11.5" y="182.3">THIS SCHEMATIC IS PROVIDED FOR USE BY QUALIFIED PERSONNEL.</text>
<text x="11.5" y="184.1">TO AVOID RISK OF ELECTRIC SHOCK, REFER SERVICING TO QUALIFIED</text>
<text x="211.4" y="185.1">REV</text>
<text x="214.9" y="182.4">12/10/03</text>
<text x="216" y="185.1">Date</text>
<text x="226.7" y="185.1">DESCRIPTION</text>
<text x="242.5" y="185.1">Ecr(s)/Ecn(s)</text>
<text x="252.7" y="185.1">Chgd By</text>
<text x="260.4" y="185.1">Appvd by</text>
<text x="268.3" y="185.1">Date</text>
<text x="11.1" y="191.3">NOTES:</text>
<text x="11.5" y="187.7">THAT EXPLAINED IN THE OPERATING INSTRUCTIONS.</text>
<text x="212.8" y="188">THE INFORMATION CONTAINED ON THIS DRAWING IS PROPRIETARY TO ST. LOUIS MUSIC, INC</text>
<text x="11.5" y="193.6">1) CAUTION: SHOCK HAZARD!!</text>
<text x="12.9" y="197.2">AND BE SURE POWER SUPPLY IS DISCHARGED BEFORE</text>
<text x="12.9" y="195.4">THIS UNIT CONTAINS HAZARDOUS VOLTAGE. DISCONNECT POWER</text>
<text x="211" y="196.5">Checked:</text>
<text x="212.4" y="193.9">Drawn:</text>
<text x="230.1" y="194.1">WFB</text>
<text x="234.2" y="194.1">12/10/03</text>
<text x="242" y="196.2">First Used On:</text>
<text x="248.1" y="194.6">1901 Congressional, St. Louis, MO 63146</text>
<text x="11.5" y="201.7">2) UNLESS NOTED, RESISTOR VALUES IN OHMS, 1/4W-5% TOL.</text>
<text x="12.9" y="199">TOUCHING INTERNAL PARTS.</text>
<text x="13.3" y="203.5">CAPACITOR VALUES IN MICROFARADS, 50V-10% TOL.</text>
<text x="210.2" y="203.9">Plot Time:</text>
<text x="210.2" y="201.4">Plot Date:</text>
<text x="210.7" y="198.8">Released:</text>
<text x="225.1" y="203.9">Drawing Type: Schematic</text>
<text x="225.1" y="201.3">Drawing Size:</text>
<text x="242" y="201.1">Drawing Title:</text>
<text x="11.5" y="205.3">3) VOLTAGES ARE MEASURED WITH 1 MEGOHM OSCILLOSCOPE</text>
<text x="13.3" y="207.1">AND 10 MEGOHM DIGITAL VOLTMETER.</text>
<text x="225.1" y="208.9">Sheet</text>
<text x="226.4" y="206.4">Class Code:</text>
<text x="229.9" y="208.9">2</text>
<text x="233.4" y="208.9">of</text>
<text x="235" y="206.4">NONE</text>
<text x="237.5" y="208.9">2</text>
<text x="242" y="206.2">Drawing Number:</text>
</g>
<g font-size="1">
<text x="220.4" y="182.1">INITIAL ISSUE</text>
<text x="216.1" y="201.2">Thu Jan 29, 2004</text>
<text x="218.9" y="203.7">12:07:07</text>
</g>
</svg>
